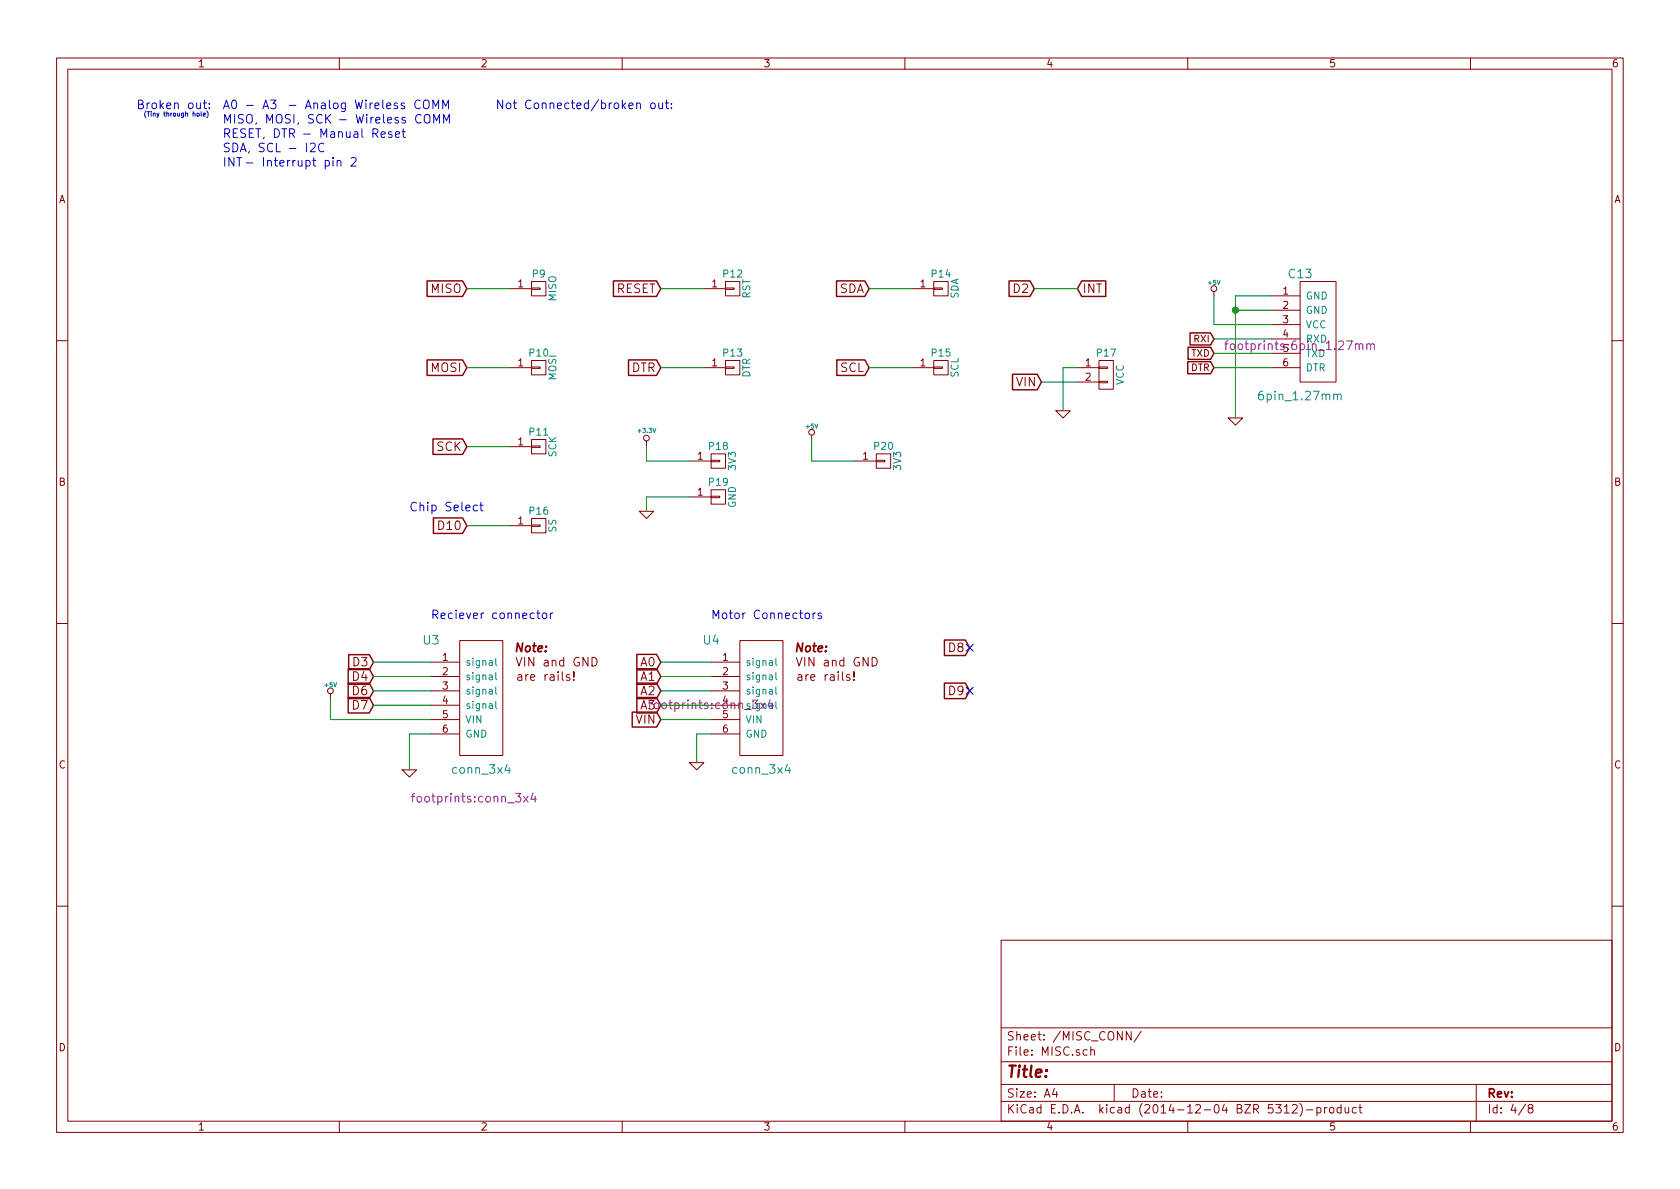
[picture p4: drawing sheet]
<svg xmlns="http://www.w3.org/2000/svg" width="297mm" height="210mm" viewBox="0 0 297 210" stroke-linecap="round" stroke-linejoin="round" font-family="sans-serif">
<g fill="none" stroke="#840000" stroke-width=".18">
<path d="M10 10.3h277v189.9h-277zM12 12.2h273v186.1h-273zM60 10.3v1.9M110 10.3v1.9M160 10.3v1.9M210 10.3v1.9M260 10.3v1.9M90.2 51h3.8M94 50.9h1.5v.3h-1.5zM94 49.8h2.5v2.5h-2.5zM124.5 51h3.8M128.3 50.9h1.5v.3h-1.5z"/>
<path d="M128.3 49.8h2.5v2.5h-2.5zM161.3 51h3.8M165.1 50.9h1.5v.3h-1.5zM165.1 49.8h2.5v2.5h-2.5zM214.6 51.6v.7M224.8 52.3h5.1M224.8 54.9h5.1M224.8 57.4h5.1M224.8 59.9h5.1M229.9 49.8h6.3v17.8h-6.3zM10 60.2h2M90.2 65h3.8"/>
<path d="M90.2 79h3.8M94 64.9h1.5v.2h-1.5zM94 63.7h2.5v2.6h-2.5zM94 78.9h1.5v.2h-1.5zM94 77.7h2.5v2.6h-2.5zM114.3 78v1M124.5 65h3.8M128.3 64.9h1.5v.2h-1.5zM128.3 63.7h2.5v2.6h-2.5zM143.5 77v.7M161.3 65h3.8M165.1 64.9h1.5v.2h-1.5z"/>
<path d="M165.1 63.7h2.5v2.6h-2.5zM186.7 72.6h2.5l-1.2 1.3zM190.5 65h3.8M190.5 67.6h3.8M194.3 67.4h1.5v.3h-1.5zM194.3 64.9h1.5v.2h-1.5zM194.3 63.7h2.5v5.1h-2.5zM217.2 73.9h2.5l-1.3 1.3zM224.8 65h5.1M224.8 62.5h5.1M285 60.2h2M90.2 93h3.8"/>
<path d="M94 92.8h1.5v.3h-1.5zM94 91.7h2.5v2.5h-2.5zM113 90.4h2.6l-1.3 1.3zM121.9 81.5h3.8M121.9 87.9h3.8M125.7 81.4h1.6v.3h-1.6zM125.7 80.3h2.6v2.5h-2.6zM125.7 87.8h1.6v.2h-1.6zM125.7 86.6h2.6v2.5h-2.6zM151.1 81.5h3.8M154.9 81.4h1.6v.3h-1.6zM154.9 80.3h2.6v2.5h-2.6z"/>
<path d="M10 110.3h2M76.2 117.1h5.1M76.2 119.6h5.1M81.3 113.3h7.6v20.3h-7.6zM91.3 116.3l.5 1.5 .5-1.5M101.4 118.8v.9M125.7 117.1h5.1M125.7 119.6h5.1M130.8 113.3h7.6v20.3h-7.6zM140.8 116.3l.5 1.5 .5-1.5M151 118.8v.9M285 110.3h2"/>
<path d="M58.4 122.7v.7M71.1 136.1h2.6l-1.3 1.3zM76.2 122.2h5.1M76.2 124.7h5.1M76.2 127.2h5.1M76.2 129.8h5.1M101.4 120.2v.1M121.9 134.9h2.6l-1.3 1.2zM125.7 122.2h5.1M125.7 124.7h5.1M125.7 127.2h5.1M125.7 129.8h5.1"/>
<path d="M151 120.2v.1M10 160.2h2M177 166.3h108v32h-108zM285 160.2h2M60 198.3v1.9M110 198.3v1.9M160 198.3v1.9M177 194.8h108M177 191.8h108M177 187.8h108M177 181.8h108M186.4 192.5l-.3 1h.9"/>
<path d="M186.8 193v1M192.2 185.7l-.4-.1-.3 .3 .1 .6 .2 .1 .4-.1M192.9 185.7l.2-.1 .3 .1 .1 .9M192.9 185.1v1.5M197 191.8v3M200 182.4v1.5l-.9-1.5v1.5M201.8 182.3l-1.3 2M210 198.3v1.9M227.1 195.8l.4-.5v1.5M227.1 196.8h.8M228.5 195.5l.2-.2h.4l.3 .5-1 1h1M229.8 195.1a1.71 1.71 0 0 1 0 2.3"/>
<path d="M231 196.3h1.1M232.8 195.9l.5-.1 .3 .3-.2 .6h-.6M232.8 195.8v1.5M234.2 195.8v1M234.6 195.8l-.4 .3M235.1 196l.2-.2 .5 .2v.5l-.1 .2-.4 .1-.2-.1zM237.1 195.9l-.4-.1-.3 .3 .1 .6 .2 .1 .4-.1M237.1 195.3v1.5M237.8 195.8l.1 .9 .4 .1 .2-.1M238.5 195.8v1M239.8 195.9l-.4-.1-.3 .3 .1 .6 .2 .1 .4-.1M240.3 195.8h.5"/>
<path d="M240.5 195.3v1.3l.3 .2M260 198.3v1.9M261 191.8v6.5M269.7 195.2l-1.2 2M270.5 196l-.3-.3 .1-.2 .2-.2 .4 .1 .1 .2v.2l-.7 .2a.48 .48 0 0 0 0 .7l.2 .1 .5-.1a.48 .48 0 0 0-.2-.7"/>
<circle cx="214.6" cy="51" r=".51"/>
<circle cx="114.3" cy="77.5" r=".51"/>
<circle cx="143.5" cy="76.4" r=".51"/>
<circle cx="58.4" cy="122.2" r=".51"/>
</g>
<g fill="none" stroke="#0000c2" stroke-width=".18">
<path d="M35.6 19.8v.6l.1 .1M35.9 18.2h.6M36.1 17.7v1.3l.4 .2M36.6 19.6a.89 .89 0 0 1 0 1.2M37 19.1v.1M37 18.3v.1M46.5 19.2l.5-1.5 .5 1.5M46.6 18.8h.7M47.9 17.7h.9l-.5 .6 .3 .1 .2 .2-.1 .5-.2 .1h-.4l-.2-.1M74.9 17.9a.5 .5 0 0 1 .6-.2 .5 .5 0 0 1 .4 .5l-.1 .8a.53 .53 0 0 1-.6 .2 .53 .53 0 0 1-.3-.5zM76.5 19.2v-1.5l.5 1.1 .5-1.1v1.5M78.3 19.2v-1.5l.5 1.1 .5-1.1v1.5"/>
<path d="M115.1 18.4l.2-.2 .5 .2v.5l-.1 .2-.4 .1-.2-.1zM116.5 18.2v.8a.38 .38 0 0 0 .6 .1M117.1 18.2v1M117.7 18.2h.5M117.9 17.7v1.3l.3 .2M118.7 19.1v.1M118.7 18.3v.1M34.9 20l.3 .1v.3l-.1 .1h-.3zM35.9 20.3l.4-.1v-.2l-.4 .1 .1 .4h.3M57.3 25.5a.62 .62 0 0 0-.8 0 .62 .62 0 0 0-.2 .7 .58 .58 0 0 0 .3 .6 .58 .58 0 0 0 .7-.1M57.5 28.4a.48 .48 0 0 1 .7 .1v.7a.48 .48 0 0 1-.7 .1M57.8 20.9l.7 .9"/>
<path d="M58.5 20.2l-.9 .9M58.9 27.9v.1M58.9 28.4v1M59.6 28.5l.1-.1a.36 .36 0 0 1 .6 .2v.8M59.6 28.4v1M62.1 28l.2-.1h.4l.2 .1 .1 .3-.1 .2-.9 .9h1M69.3 23.4l-.4-.1-.2 .2 .1 .2 .5 .2v.3h-.6M69.9 23.8l.8-.2-.1-.2-.4-.1-.3 .2 .1 .7h.6M71.1 23.3h.6M71.3 22.8v1.3l.4 .2M76.7 21.8v-1.6l.5 1.1 .5-1.1v1.6M78.4 21.8v-1.6l.5 1.1 .6-1.1v1.6"/>
<path d="M84.4 89.4a.48 .48 0 0 0-.7 .1v.7a.48 .48 0 0 0 .7 .1M84.8 89.3h.6M85 88.8v1.3l.4 .2M94.9 108.4h.6M95.1 107.9v1.3l.4 .2M96 108.5l.2-.1 .4 .1 .1 .6-.2 .2-.3 .1-.2-.1zM97.3 108.4v1M97.7 108.4l-.4 .3M142.4 108.5l.2-.1 .5 .1v.6l-.1 .2-.4 .1-.2-.1zM143.8 108.4v1M144.2 108.4l-.4 .3M145.2 108.5a.37 .37 0 0 0-.6 .1l.1 .2 .5 .2 .1 .1-.2 .3-.5-.1"/>
</g>
<g fill="none" stroke="#840000" stroke-width=".25">
<path d="M75.5 49.7h6.3l.7 1.3-.7 1.4h-6.3zM108.5 49.7h7.6l.7 1.3-.7 1.4h-7.6zM147.9 49.7h5l.8 1.3-.8 1.4h-5zM178.4 49.7h3.7l.8 1.3-.8 1.4h-3.7zM191.3 49.7h4.2v2.7h-4.2l-.8-1.4zM210.4 58.9h3.6l.6 1-.6 1.1h-3.6zM75.5 63.6h6.3l.7 1.4-.7 1.4h-6.3zM76.6 77.6h5.2l.7 1.4-.7 1.4h-5.2zM111.1 63.6h5l.7 1.4-.7 1.4h-5zM148 63.6h4.9l.8 1.4-.8 1.4h-4.9zM179 66.2h4.4l.7 1.4-.7 1.3h-4.4zM210 64h4l.6 1-.6 1.1h-4z"/>
<path d="M210.1 61.4h3.9l.6 1.1-.6 1h-3.9zM76.6 91.6h5.2l.7 1.4-.7 1.3h-5.2zM61.6 118.3h3.7l.7 1.3-.7 1.4h-3.7zM61.6 115.8h3.7l.7 1.3-.7 1.3h-3.7zM112.6 115.7h3.5l.7 1.4-.7 1.4h-3.5zM112.6 118.3h3.5l.7 1.3-.7 1.4h-3.5zM167 113.2h3.7l.7 1.3-.7 1.4h-3.7zM61.6 120.8h3.7l.7 1.4-.7 1.3h-3.7zM61.6 123.3h3.7l.7 1.4-.7 1.4h-3.7zM111.8 125.9h4.3l.7 1.3-.7 1.4h-4.3zM112.6 120.8h3.5l.7 1.4-.7 1.3h-3.5zM112.6 123.3h3.5l.7 1.4-.7 1.4h-3.5z"/>
<path d="M167 120.8h3.7l.7 1.4-.7 1.3h-3.7z"/>
</g>
<path d="M236.5 69.9a.35 .35 0 0 1 .3-.2 .35 .35 0 0 1 .3 .2v.8M87.7 116.4v1.1l.1 .2M87.7 118.9v1.1l.1 .2M137.2 116.4v1.1l.2 .2M137.2 118.9v1.1l.2 .2M87.7 121.5v1l.1 .3M87.7 124v1.1l.1 .2M89.7 135.1l-.4 1.1h.9M137.2 121.5v1l.2 .3M137.2 124v1.1l.2 .2M139.2 135.1l-.4 1.1h1" fill="none" stroke="#008484" stroke-width=".18"/>
<path d="M216.5 60.8h.6M217.1 60.3l-.3 .1-.1 .1v1.3M240.3 61a.35 .35 0 0 1 .3-.2 .35 .35 0 0 1 .4 .2v.8M241.7 61l.1-.1a.36 .36 0 0 1 .5 .1v.8M241.7 60.8v1M242.3 61a.35 .35 0 0 1 .4-.2 .35 .35 0 0 1 .3 .2v.8M72.7 140.8h.6M92.6 140.8l.8 1M93.4 140.8l-.8 1M94.3 140.2l-.4 1.1h.9M94.6 140.8v1" fill="none" stroke="#840084" stroke-width=".18"/>
<g fill="none" stroke="#008400" stroke-width=".18">
<path d="M82.5 51h7.7M116.8 51h7.7M153.7 51h7.6M182.9 51h7.6M214.6 52.3v5.1h10.2M214.6 59.9h10.2M218.4 54.9h6.4M224.8 52.3h-6.4v21.6M82.5 65h7.7M82.5 79h7.7M114.3 79v2.5h7.6M116.8 65h7.7"/>
<path d="M143.5 77.7v3.8h7.6M153.7 65h7.6M184.1 67.6h6.4M190.5 65h-2.5v7.6M214.6 65h10.2M214.6 62.5h10.2M82.5 93h7.7M121.9 87.9h-7.6v2.5M66 117.1h10.2M66 119.6h10.2M116.8 117.1h8.9M116.8 119.6h8.9"/>
<path d="M58.4 123.4v3.8h17.8M66 122.2h10.2M66 124.7h10.2M76.2 129.8h-3.8v6.3M116.8 122.2h8.9M116.8 124.7h8.9M116.8 127.2h8.9M125.7 129.8h-2.5v5.1"/>
</g>
<circle cx="218.4" cy="54.9" r=".51" fill="#008400" stroke="#008400" stroke-width=".25"/>
<path d="M170.8 113.9l1.3 1.3M172.1 113.9l-1.3 1.3M170.8 121.6l1.3 1.2M172.1 121.6l-1.3 1.2" fill="none" stroke="#000084" stroke-width=".18"/>
<text font-size="2.8" fill="#840000" x="178" y="190.5">Title:</text>
<g font-size="2.1" fill="#0000c2">
<text x="24.1" y="19.3">Broken out:</text>
<text x="39.4" y="19.3">A0 - A3</text>
<text x="39.4" y="21.8">MISO, MOSI, SCK</text>
<text x="50.8" y="19.3">- Analog Wireless COMM</text>
<text x="59.7" y="21.8">- Wireless COMM</text>
<text x="87.6" y="19.3">Not Connected/broken out:</text>
<text x="39.4" y="24.4">RESET, DTR - Manual Reset</text>
<text x="39.4" y="26.9">SDA, SCL</text>
<text x="39.4" y="29.5">INT - Interrupt pin 2</text>
<text x="50.8" y="26.9">- I2C</text>
<text x="72.4" y="90.4">Chip Select</text>
<text x="76.2" y="109.5">Reciever connector</text>
<text x="125.7" y="109.5">Motor Connectors</text>
</g>
<g font-size="2.1" fill="#840000">
<text x="76.2" y="51.8">MISO</text>
<text x="108.8" y="51.8">RESET</text>
<text x="148.3" y="51.8">SDA</text>
<text x="179.2" y="51.8">D2</text>
<text x="191.4" y="51.8">INT</text>
<text x="76.2" y="65.8">MOSI</text>
<text x="111.6" y="65.8">DTR</text>
<text x="148.5" y="65.8">SCL</text>
<text x="179.7" y="68.3">VIN</text>
<text x="77.2" y="79.8">SCK</text>
<text x="77.7" y="93.7">D10</text>
<text x="62.5" y="117.8">D3</text>
<text x="91.3" y="115.3">Note:</text>
<text x="92.2" y="117.9">VIN and GND</text>
<text x="113.2" y="117.9">A0</text>
<text x="140.8" y="115.3">Note:</text>
<text x="141.7" y="117.9">VIN and GND</text>
<text x="167.8" y="115.3">D8</text>
<text x="62.4" y="122.9">D6</text>
<text x="62.4" y="125.5">D7</text>
<text x="62.4" y="120.4">D4</text>
<text x="92.1" y="120.4">are rails!</text>
<text x="113.2" y="120.4">A1</text>
<text x="113.2" y="122.9">A2</text>
<text x="141.6" y="120.4">are rails!</text>
<text x="167.8" y="122.9">D9</text>
<text x="112.5" y="128">VIN</text>
<text x="178" y="184">Sheet: /MISC_CONN/</text>
<text x="178" y="186.7">File: MISC.sch</text>
<text x="178" y="196.9">KiCad E.D.A. kicad (2014-12-04 BZR 5312)-product</text>
<text x="178" y="194.1">Size: A4</text>
<text x="200" y="194.1">Date:</text>
<text x="263" y="194.1">Rev:</text>
<text x="263" y="196.9">Id: 4/8</text>
</g>
<g font-size="2.1" fill="#008484">
<text x="227.9" y="49.2">C13</text>
<text x="223.2" y="70.8">6pin_1.27mm</text>
<text x="74.9" y="114">U3</text>
<text x="124.4" y="114">U4</text>
<text x="80.2" y="136.8">conn_3x4</text>
<text x="129.7" y="136.8">conn_3x4</text>
</g>
<g font-size="2.1" fill="#840084">
<text x="217.9" y="61.9">footprints:6pin_1.27mm</text>
<text x="113.2" y="125.5">A3footprints:conn_3x4</text>
<text x="73.6" y="141.9">footprints:conn_3x4</text>
</g>
<g font-size="1.8" fill="#840000">
<text x="35" y="11.9">1</text>
<text x="85" y="11.9">2</text>
<text x="135" y="11.9">3</text>
<text x="185" y="11.9">4</text>
<text x="235" y="11.9">5</text>
<text x="285" y="11.9">6</text>
<text x="10.4" y="35.9">A</text>
<text x="285.4" y="35.9">A</text>
<text x="91.6" y="50.8">1</text>
<text x="125.9" y="50.8">1</text>
<text x="162.7" y="50.8">1</text>
<text x="226.8" y="52.1">1</text>
<text x="226.8" y="54.6">2</text>
<text x="226.8" y="57.1">3</text>
<text x="226.8" y="59.7">4</text>
<text x="91.6" y="64.8">1</text>
<text x="125.9" y="64.8">1</text>
<text x="162.7" y="64.8">1</text>
<text x="191.9" y="64.8">1</text>
<text x="226.8" y="64.8">6</text>
<text x="191.9" y="67.3">2</text>
<text x="91.6" y="78.7">1</text>
<text x="123.3" y="81.3">1</text>
<text x="152.6" y="81.3">1</text>
<text x="10.4" y="85.9">B</text>
<text x="123.3" y="87.6">1</text>
<text x="285.4" y="85.9">B</text>
<text x="91.6" y="92.7">1</text>
<text x="78.3" y="116.8">1</text>
<text x="78.3" y="119.4">2</text>
<text x="127.8" y="116.8">1</text>
<text x="127.8" y="119.4">2</text>
<text x="78.3" y="121.9">3</text>
<text x="78.3" y="124.5">4</text>
<text x="127.8" y="121.9">3</text>
<text x="127.8" y="124.5">4</text>
<text x="78.3" y="127">5</text>
<text x="78.3" y="129.5">6</text>
<text x="127.8" y="127">5</text>
<text x="127.8" y="129.5">6</text>
<text x="10.4" y="135.9">C</text>
<text x="285.4" y="135.9">C</text>
<text x="10.4" y="185.9">D</text>
<text x="285.4" y="185.9">D</text>
<text x="35" y="199.9">1</text>
<text x="85" y="199.9">2</text>
<text x="135" y="199.9">3</text>
<text x="185" y="199.9">4</text>
<text x="235" y="199.9">5</text>
<text x="285" y="199.9">6</text>
</g>
<g font-size="1.8" fill="#008484">
<text x="94.2" y="49.1">P9</text>
<text x="98.3" y="53.3" transform="rotate(-90 98.3 53.3)">MISO</text>
<text x="128" y="49.1">P12</text>
<text x="132.6" y="52.8" transform="rotate(-90 132.6 52.8)">RST</text>
<text x="164.8" y="49.1">P14</text>
<text x="169.5" y="52.9" transform="rotate(-90 169.5 52.9)">SDA</text>
<text x="230.9" y="53">GND</text>
<text x="230.9" y="55.5">GND</text>
<text x="230.9" y="58">VCC</text>
<text x="93.7" y="63">P10</text>
<text x="128" y="63">P13</text>
<text x="164.8" y="63">P15</text>
<text x="194" y="63">P17</text>
<text x="230.9" y="65.7">DTR</text>
<text x="98.3" y="67.3" transform="rotate(-90 98.3 67.3)">MOSI</text>
<text x="132.6" y="66.8" transform="rotate(-90 132.6 66.8)">DTR</text>
<text x="169.5" y="66.8" transform="rotate(-90 169.5 66.8)">SCL</text>
<text x="198.7" y="68.1" transform="rotate(-90 198.7 68.1)">VCC</text>
<text x="93.7" y="77">P11</text>
<text x="98.3" y="80.8" transform="rotate(-90 98.3 80.8)">SCK</text>
<text x="125.4" y="79.5">P18</text>
<text x="130.1" y="83.1" transform="rotate(-90 130.1 83.1)">3V3</text>
<text x="154.6" y="79.5">P20</text>
<text x="159.3" y="83.1" transform="rotate(-90 159.3 83.1)">3V3</text>
<text x="125.4" y="85.9">P19</text>
<text x="130.1" y="89.8" transform="rotate(-90 130.1 89.8)">GND</text>
<text x="93.7" y="91">P16</text>
<text x="98.3" y="94.1" transform="rotate(-90 98.3 94.1)">SS</text>
<text x="82.3" y="117.7">signal</text>
<text x="131.8" y="117.7">signal</text>
<text x="82.3" y="120.3">signal</text>
<text x="82.3" y="122.8">signal</text>
<text x="82.3" y="125.3">signal</text>
<text x="131.8" y="120.3">signal</text>
<text x="131.8" y="122.8">signal</text>
<text x="82.3" y="127.9">VIN</text>
<text x="82.3" y="130.4">GND</text>
<text x="131.8" y="127.9">VIN</text>
<text x="131.8" y="130.4">GND</text>
</g>
<g font-size="1.8" fill="#840084">
<text x="226.8" y="62.2">5</text>
<text x="230.9" y="60.6">RXD</text>
<text x="230.9" y="63.1">TXD</text>
<text x="131.8" y="125.3">signal</text>
</g>
<g font-size="1.7" fill="#840000">
<text x="210.5" y="65.6">DTR</text>
<text x="210.6" y="63.1">TXD</text>
<text x="211.1" y="60.5">RXI</text>
</g>
<text font-size="1.1" fill="#0000c2" x="25.4" y="20.6">(Tiny through hole)</text>
<g font-size="1.1" fill="#008484">
<text x="213.7" y="50.4">+5V</text>
<text x="112.9" y="76.5">+3.3V</text>
<text x="142.5" y="75.8">+5V</text>
<text x="57.5" y="121.5">+5V</text>
</g>
</svg>
